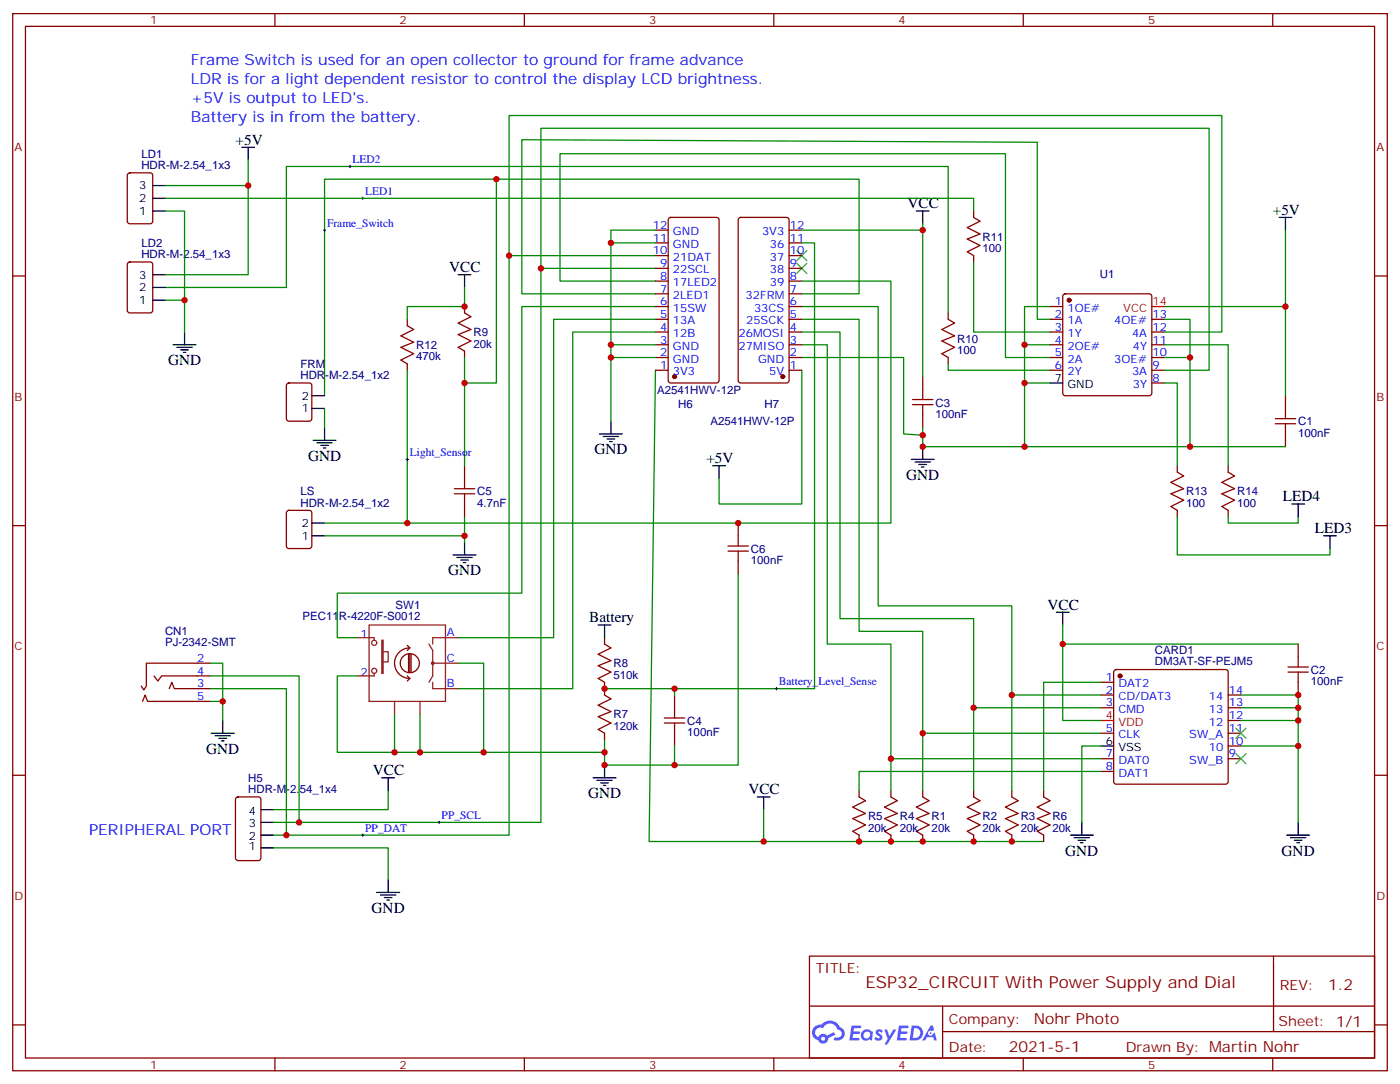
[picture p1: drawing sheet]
<svg xmlns="http://www.w3.org/2000/svg" width="388mm" height="300mm" viewBox="0 0 388 300" stroke-linecap="round" stroke-linejoin="round" font-family="sans-serif">
<path d="M125.6 153.7h6.3M126.6 154.4h4.3M127.7 155.1h2.1M128.4 155.8h.7M128.8 150.2v3.5" fill="none" stroke="#000" stroke-width=".35"/>
<g fill="none" stroke="#870000" stroke-width=".35">
<path d="M3.5 3.8h381v292.8h-381zM7.1 7.3h373.9v285.8h-373.9zM76.2 3.8v3.5M145.3 3.8v3.5M214.5 3.8v3.5M283.6 3.8v3.5M352.8 3.8v3.5M3.5 76.4h3.6M381 76.4h3.5M3.5 145.6h3.6M381 145.6h3.5M3.5 214.7h3.6"/>
<path d="M381 214.7h3.5M224.4 264.8h156.6v28.3h-156.6zM224.4 278.7h156.5M261.3 278.7v14.1M353 264.9v20.8M3.5 283.9h3.6M76.2 293.1v3.5M145.3 293.1v3.5M214.5 293.1v3.5M261.3 285.7h119.6M283.6 293.1v3.5M352.8 293.1v3.5"/>
<path d="M381 283.9h3.5"/>
</g>
<g fill="#5487ff">
<path d="M243 285.3a1.22 1.22 0 0 1 1.7 .3l-.4 .5a.47 .47 0 0 0-.3-.4 .47 .47 0 0 0-.5 .2v.2a1.23 1.23 0 0 1 .8 1.9 1.44 1.44 0 0 1-2-.3l.5-.5 .7 .4a.29 .29 0 0 0 .4-.3 .29 .29 0 0 0-.3-.3 1.04 1.04 0 0 1-.6-1.7z"/>
<path d="M236 284.1h2.4l.3 .1-.1 .5-1.9 .1-.1 .9h1.5l.3 .3-.3 .4h-1.6l-.2 1.1h1.8l.1 .3-.1 .4h-2.7z"/>
<path d="M249.2 284.1h2.3l.3 .1-.1 .5-1.8 .1-.1 .9h1.5l.3 .3-.4 .4h-1.6l-.1 1.1h1.7l.2 .3-.2 .4h-2.6z"/>
<path d="M257.9 284.1h.7l.3 1.2-.6 .3a.69 .69 0 0 0-1 .3 .69 .69 0 0 0 .5 1 .69 .69 0 0 0 .8-.7l.5-.2 .6 2.2h-.8l-.2-.9h-1.8l-.5 .9h-.8z"/>
<path d="M245.1 285.1h.8l.6 1.9 1.1-1.9h.9l-2.6 4.2h-.8l.9-1.5z"/>
<path d="M252.7 284.1l-.6 4.1h1.3a2.11 2.11 0 0 0 2.5-2.1 2.11 2.11 0 0 0-2.5-2zM253.4 284.8a1.39 1.39 0 0 1 1.7 1.4 1.39 1.39 0 0 1-1.8 1.3h-.3z"/>
<path d="M239 285.7a1.54 1.54 0 0 0-.1 2.1 1.54 1.54 0 0 0 2.2 .2l.6 .2 .3-2.3-.2-.2-.4-.1a1.49 1.49 0 0 0-2.4 .1zM239.3 286.7a.94 .94 0 0 1 1.8 0 .94 .94 0 0 1-1.8 0z"/>
<path d="M225.7 284.4a2.18 2.18 0 0 0 1.1 3.8 1.44 1.44 0 0 0 1.6 .9 1.44 1.44 0 0 0 1.2-1.5l2-1-.5-.8-1.9 1a1.47 1.47 0 0 0-2.4 .5 1.39 1.39 0 0 1-.7-2 1.39 1.39 0 0 1 2-.5 2.12 2.12 0 0 1 2.2-1.3 2.12 2.12 0 0 1 1.9 1.7 1.14 1.14 0 0 1 1.1 1.4 1.14 1.14 0 0 1-1.7 .8 .43 .43 0 0 0-.5 .3 .43 .43 0 0 0 .4 .5 1.98 1.98 0 0 0 2.5-1.2 1.98 1.98 0 0 0-1.2-2.5 3.1 3.1 0 0 0-5.3-.7l-.9 .1zM227.6 287.7a.55 .55 0 0 1 1.1 0 .55 .55 0 0 1-1.1 0z"/>
<circle cx="257.9" cy="286.2" r=".26"/>
</g>
<g fill="none" stroke="#870000" stroke-width=".35">
<path d="M35.5 48.1l.5-.2h5.6l.7 .4v13l-.4 .6-5.9 .1-.7-.5v-12.9zM269.9 58.5v1.7l1.7 1.1-3.5 1.7 3.5 1.8-3.5 1.4 3.5 1.8-3.5 1.7 1.8 1.1v1.8M35.5 72.8l.5-.2h5.6l.7 .4v13l-.4 .6-5.9 .1-.7-.5v-12.9zM181.7 77.9h3.5M181.7 74.3h3.5M181.7 70.8h3.5M181.7 67.3h3.5M181.7 63.7h3.5M185.4 60.4l.5-.2h12.7l.7 .5v44.7l-.4 .6-13 .1-.6-.5-.1-44.7zM204.8 60.4l.5-.2h12.7l.7 .5v44.7l-.4 .6-13 .1-.6-.5-.1-44.7zM218.7 77.9h3.5M218.7 74.3h3.5"/>
<path d="M218.7 70.8h3.5M218.7 67.3h3.5M218.7 63.7h3.5M112.9 88.4v1.8l1.8 1.1-3.6 1.7 3.6 1.8-3.6 1.4 3.6 1.8-3.6 1.7 1.8 1.1v1.8M128.8 84.9v1.8l1.7 1-3.5 1.8 3.5 1.8-3.5 1.4 3.5 1.7-3.5 1.8 1.8 1.1v1.7M181.7 99h3.5M181.7 95.5h3.5M181.7 92h3.5M181.7 88.4h3.5M181.7 84.9h3.5M181.7 81.4h3.5M218.7 99h3.5"/>
<path d="M218.7 95.5h3.5M218.7 92h3.5M218.7 88.4h3.5M218.7 84.9h3.5M218.7 81.4h3.5M262.8 86.7v1.7l1.8 1.1-3.5 1.8 3.5 1.7-3.5 1.4 3.5 1.8-3.5 1.8 1.7 1v1.8M291 99h3.6M291 95.5h3.6M291 92h3.6M291 88.4h3.6M291 84.9h3.6M294.8 81.6l.5-.2h23.3l.5 .2 .2 .5v26.8l-.3 .5-.4 .2h-23.3l-.5-.2-.2-.5v-26.8z"/>
<path d="M319.3 99h3.5M319.3 95.5h3.5M319.3 92h3.5M319.3 88.4h3.5M79.6 106.3l.5-.2h5.6l.7 .4v9.5l-.4 .6-5.9 .1-.7-.5v-9.4zM181.7 102.6h3.5M218.7 102.6h3.5M252.9 112.1h5.7M252.9 110.7h5.7M255.8 104.3v6.4M255.8 112.1v6.3M291 102.6h3.6"/>
<path d="M319.3 102.6h3.5M319.3 106.1h3.5M353.5 117.4h5.6M353.5 116h5.6M356.3 109.6v6.4M356.3 117.4v6.3M128.8 129v3.5M128.8 139.6v3.5M326.3 129v1.8l1.8 1-3.5 1.8 3.5 1.8-3.5 1.4 3.5 1.7-3.5 1.8 1.7 1.1v1.7M340.4 129v1.8l1.8 1-3.5 1.8 3.5 1.8-3.5 1.4 3.5 1.7-3.5 1.8 1.7 1.1v1.7M79.6 141.6l.5-.2h5.6l.7 .4v9.4l-.4 .7h-5.9l-.7-.4v-9.4zM201.8 152.6h5.6"/>
<path d="M201.8 151.2h5.6M204.6 144.9v6.3M204.6 152.6v6.4M167.6 176.6v1.8l1.7 1.1-3.5 1.7 3.5 1.8-3.5 1.4 3.5 1.8-3.5 1.7 1.8 1.1v3.5l1.7 1.1-3.5 1.7 3.5 1.8-3.5 1.4 3.5 1.8-3.5 1.7 1.8 1.1v1.8M359.8 178.4v6.3M39.5 194.3l.7-1.8 .7 1.8h17.3M42.7 187.2l1 1.4 1.1-1.4h13.4M46.9 190.7l.7-1.7 .7 1.7h9.9M58.2 183.7h-17.6v6.3l-.7 1.1-.7-1.1M184.1 198.9h5.7M187 192.5v6.4M305.2 189h3.5"/>
<path d="M305.2 192.5h3.5M305.2 196h3.5M308.9 185.7l.5-.2h30.3l.5 .2 .2 .5v30.3l-.2 .5-.5 .2h-30.3l-.5-.2-.2-.5v-30.3zM340.4 192.5h3.6M340.4 196h3.6M340.4 199.6h3.6M357 186.2h5.7M357 184.7h5.7M359.8 186.2v6.3M184.1 200.3h5.7M187 200.3v6.3M238.1 219v1.7l1.8 1.1-3.5 1.8 3.5 1.7-3.5 1.4 3.5 1.8-3.5 1.8 1.7 1v1.8"/>
<path d="M246.9 219v1.7l1.8 1.1-3.5 1.8 3.5 1.7-3.5 1.4 3.5 1.8-3.5 1.8 1.7 1v1.8M255.8 219v1.7l1.7 1.1-3.5 1.8 3.5 1.7-3.5 1.4 3.5 1.8-3.5 1.8 1.8 1v1.8M269.9 219v1.7l1.7 1.1-3.5 1.8 3.5 1.7-3.5 1.4 3.5 1.8-3.5 1.8 1.8 1v1.8M280.5 219v1.7l1.7 1.1-3.5 1.8 3.5 1.7-3.5 1.4 3.5 1.8-3.5 1.8 1.8 1v1.8M289.3 219v1.7l1.7 1.1-3.5 1.8 3.5 1.7-3.5 1.4 3.5 1.8-3.5 1.8 1.8 1v1.8M305.2 203.1h3.5M305.2 210.1h3.5M305.2 213.7h3.5M340.4 203.1h3.6M340.4 210.1h3.6M340.4 206.6h3.6M65.5 220.9l.5-.2h5.6l.7 .5v16.5l-.4 .6-5.9 .1-.7-.5v-16.5z"/>
</g>
<g fill="none" stroke="#000" stroke-width=".35">
<path d="M42.3 58.5h3.6M42.3 51.4h3.6M42.3 54.9h3.6M67 40.8h3.6M68.8 40.8v3.5M254 58.5h3.5M255.8 58.5v3.5M42.3 76.1h3.6M42.3 79.6h3.6M127 76.1h3.5M128.8 76.1v3.5M354.5 60.2h3.6"/>
<path d="M356.3 60.2v3.5M42.3 83.1h3.6M48 95.5h6.3M49 96.2h4.3M50.1 96.9h2.1M50.8 97.6h.7M51.2 92v3.5M86.4 113.1h3.6M86.4 109.6h3.6M90 118.4v3.6M169.3 116.7v3.5M291 106.1h3.6"/>
<path d="M86.8 122h6.3M87.8 122.7h4.3M88.9 123.4h2.1M89.6 124.1h.7M166.2 120.2h6.3M167.2 120.9h4.2M168.3 121.6h2.1M169 122.3h.7M197.6 129h3.5M199.3 129v3.5M252.6 127.2h6.3M253.6 128h4.3"/>
<path d="M254.7 128.7h2.1M255.4 129.4h.7M255.8 123.7v3.5M358.1 139.6h3.5M359.8 139.6v3.5M86.4 148.4h3.6M86.4 144.9h3.6M366.9 148.4h3.5M368.7 148.4v3.5M165.8 173.1h3.5M167.6 173.1v3.5M292.8 169.6h3.5"/>
<path d="M294.6 169.6v3.5M61.7 199.6v3.5M58.6 203.1h6.3M59.6 203.8h4.3M60.7 204.5h2.1M61.4 205.2h.7M105.8 215.4h3.6M107.6 215.4v3.6M164.4 215.4h6.3M165.5 216.1h4.2M166.5 216.9h2.1M167.2 217.6h.7"/>
<path d="M167.6 211.9v3.5M305.2 206.6h3.5M72.3 231.3h3.5M72.3 234.8h3.5M72.3 227.8h3.5M72.3 224.3h3.5M209.9 220.7h3.5M211.7 220.7v3.6M296.7 231.3h6.3M297.7 232h4.3M298.8 232.7h2.1M299.5 233.4h.7"/>
<path d="M299.9 227.8v3.5M356.7 231.3h6.3M357.7 232h4.2M358.8 232.7h2.1M359.5 233.4h.7M359.8 227.8v3.5M104.4 247.2h6.4M105.5 247.9h4.2M106.5 248.6h2.2M107.2 249.3h.7M107.6 243.7v3.5"/>
</g>
<g fill="none" stroke="#008700" stroke-width=".35">
<path d="M45.9 58.5h5.3v24.6M45.9 54.9h224v3.6M68.8 44.3v7.1h-22.9M68.8 51.4v24.7h-22.9M137.6 49.6h-47.6v60M45.9 79.6h33.5v-33.5h183.4v40.6M128.8 79.6v5.3h-15.9v3.5M141.1 70.8v-38.8h197.6v60h-15.9M149.9 74.3v-38.8h185.2v67.1h-12.3M169.3 67.3h12.4M181.7 77.9h-26.5v-35.3h123.5v56.4h12.3M181.7 70.8h-40.6v160.5h-65.3"/>
<path d="M181.7 74.3h-31.8v153.5h-74.1M181.7 63.7h-12.4v31.8M222.2 67.3h3.6v123.4h-58.2M222.2 63.7h33.6v40.6M222.2 77.9h24.7v67h-134v-42.3M255.8 62v1.7M269.9 72.6v19.4h21.1M356.3 63.7v45.9M45.9 83.1h5.3v8.9M128.8 99v30M169.3 99h12.4M181.7 81.4h-37.1v-42.7l142.9 .7v49h3.5"/>
<path d="M181.7 84.9h-37.1v79.4h-51.1v12.3h5.3M181.7 95.5h-12.4v21.2M181.7 88.4h-28.2v88.2h-26.5M181.7 92h-23v98.7h-31.7M222.2 84.9h21.2v82.9h37.1v24.7h24.7M222.2 92h10.6v79.3h37.1v24.7h35.3M222.2 88.4h15.9v86.5h17.7v28.2h49.4M222.2 95.5h7.1v82.9h17.6v31.7h58.3M222.2 99h28.3v21.2l5.3 .3M222.2 81.4h15.9v-31.8h-100.5v56.5h-8.8M284 95.5h7M291 84.9h-7v38.8h-28.2v-5.3"/>
<path d="M322.8 99h7v24.7M322.8 88.4h7v10.6M322.8 95.5h17.6v33.5M322.8 84.9h33.5M90 113.1v5.3M181.7 102.6l-1.8 130.5h31.8M222.2 102.6v37h-22.9v-7.1M262.8 100.8v1.8h28.2M284 106.1h7M322.8 106.1h3.5v22.9M284 123.7h72.3M90 148.4h38.8"/>
<path d="M90 144.9h22.9M128.8 143.1v7.1M204.6 159v52.9h-17.6M326.3 143.1v10.6h42.4v-1.8M340.4 143.1v1.8h19.4v-1.8M294.6 173.1v26.5h10.6M294.6 178.4h65.2M58.2 183.7h3.5v15.9M58.2 187.2h24.7v40.6M58.2 190.7h21.2v40.6M58.2 194.3h3.5M98.8 187.2h-5.3v21.2h22.9"/>
<path d="M109.4 197.8v10.6M116.4 197.8v10.6h51.2v-3.5M127 183.7h7.1v24.7M187 190.7v1.8M269.9 196v23M280.5 192.5v26.5M305.2 189h-15.9v30M344 192.5h15.8v35.3M344 196h15.8M344 199.6h15.8M107.6 219v5.3h-31.8M187 206.6v5.3h-19.4v-3.5"/>
<path d="M246.9 210.1v8.9M255.8 203.1v15.9M305.2 206.6h-5.3v21.2M305.2 213.7h-67.1v5.3M344 206.6h15.8M75.8 234.8h31.8v8.9M211.7 224.3v8.8h77.6"/>
</g>
<path d="M125.9 136.8h5.7M125.9 135.4h5.7M128.8 132.5v2.9M128.8 136.8v2.8" fill="none" stroke="#a10000" stroke-width=".35"/>
<g fill="#870000" stroke="#870000" stroke-width=".35">
<circle cx="310.4" cy="187.2" r=".53"/>
<circle cx="187" cy="104.3" r=".53"/>
<circle cx="217" cy="104.3" r=".53"/>
<circle cx="296.3" cy="83.1" r=".53"/>
</g>
<path d="M319.3 84.9h3.5M305.2 199.6h3.5" fill="none" stroke="#f00" stroke-width=".35"/>
<path d="M220.8 69.4l2.9 2.8M220.8 72.9l2.9 2.8M223.7 69.4l-2.9 2.8M223.7 72.9l-2.9 2.8M342.5 208.7l2.9 2.9M342.5 201.7l2.9 2.8M345.4 208.7l-2.9 2.9M345.4 201.7l-2.9 2.8" fill="none" stroke="#3c3" stroke-width=".35"/>
<g fill="none" stroke="#8c2424" stroke-width=".35">
<path d="M98.8 176.6h4.9v.7M102.3 173.1h21.2v21.2h-21.2zM105.8 177.3h.4v9.2h-.4zM118.9 178.4l1 1.8v7l-1 1.8M127 176.6h-7.1v1.8M103.7 186.5v.7h-4.9M106.2 180.5h1.4v2.8h-1.4M109.4 194.3v3.5M116.4 194.3v3.5M119.9 189v1.7h7.1M119.9 183.7h7.1"/>
<circle cx="103.7" cy="178" r=".71"/>
<circle cx="103.7" cy="185.8" r=".71"/>
<circle cx="119.9" cy="183.7" r=".35"/>
</g>
<path d="M112.9 178.8l.7 .7M113.6 179.5a4.2 4.2 0 0 0-4.2 4.2 4.2 4.2 0 0 0 4.2 4.2M113.6 179.5l-.7 .7M110.9 183.7a2.65 2.65 0 0 1 3.8-2.4 2.65 2.65 0 0 1 .6 4.4 2.65 2.65 0 0 1-4.3-1.3v-.6M112.9 187.2l.7 .7M113.2 181.2v5M113.6 187.9l-.7 .7M113.6 181.2v5M113.9 181.2v5" fill="none" stroke="#850000" stroke-width=".35"/>
<g fill="none" stroke="#000" stroke-width=".28">
<path d="M96.7 46.1h.7M97 45.8v.7M100.2 54.9h.7M100.5 54.6v.7M89.6 63.7h.7M90 63.4v.7M112.5 127.2h.7M112.9 126.9v.7M214.8 190.7h.7M215.2 190.4v.7M100.2 231.3h.7M100.5 231v.7"/>
<path d="M121.4 227.8h.7M121.7 227.4v.7"/>
</g>
<g fill="#c00">
<circle cx="246.9" cy="210.1" r=".88"/>
<circle cx="255.8" cy="203.1" r=".88"/>
<circle cx="280.5" cy="192.5" r=".88"/>
<circle cx="255.8" cy="233.1" r=".88"/>
<circle cx="246.9" cy="233.1" r=".88"/>
<circle cx="359.8" cy="196" r=".88"/>
<circle cx="359.8" cy="199.6" r=".88"/>
<circle cx="359.8" cy="206.6" r=".88"/>
<circle cx="359.8" cy="192.5" r=".88"/>
<circle cx="294.6" cy="178.4" r=".88"/>
<circle cx="269.9" cy="196" r=".88"/>
<circle cx="269.9" cy="233.1" r=".88"/>
<circle cx="238.1" cy="233.1" r=".88"/>
<circle cx="280.5" cy="233.1" r=".88"/>
<circle cx="211.7" cy="233.1" r=".88"/>
<circle cx="169.3" cy="99" r=".88"/>
<circle cx="169.3" cy="95.5" r=".88"/>
<circle cx="169.3" cy="67.3" r=".88"/>
<circle cx="116.4" cy="208.4" r=".88"/>
<circle cx="356.3" cy="84.9" r=".88"/>
<circle cx="255.8" cy="123.7" r=".88"/>
<circle cx="284" cy="95.5" r=".88"/>
<circle cx="284" cy="106.1" r=".88"/>
<circle cx="128.8" cy="106.1" r=".88"/>
<circle cx="255.8" cy="120.5" r=".88"/>
<circle cx="255.8" cy="63.7" r=".88"/>
<circle cx="167.6" cy="190.7" r=".88"/>
<circle cx="109.4" cy="208.4" r=".88"/>
<circle cx="204.6" cy="144.9" r=".88"/>
<circle cx="284" cy="123.7" r=".88"/>
<circle cx="128.8" cy="84.9" r=".88"/>
<circle cx="128.8" cy="148.4" r=".88"/>
<circle cx="112.9" cy="144.9" r=".88"/>
<circle cx="134.1" cy="208.4" r=".88"/>
<circle cx="167.6" cy="211.9" r=".88"/>
<circle cx="187" cy="211.9" r=".88"/>
<circle cx="167.6" cy="208.4" r=".88"/>
<circle cx="187" cy="190.7" r=".88"/>
<circle cx="61.7" cy="194.3" r=".88"/>
<circle cx="82.9" cy="227.8" r=".88"/>
<circle cx="79.4" cy="231.3" r=".88"/>
<circle cx="51.2" cy="83.1" r=".88"/>
<circle cx="68.8" cy="51.4" r=".88"/>
<circle cx="329.8" cy="123.7" r=".88"/>
<circle cx="329.8" cy="99" r=".88"/>
<circle cx="137.6" cy="49.6" r=".88"/>
<circle cx="149.9" cy="74.3" r=".88"/>
<circle cx="141.1" cy="70.8" r=".88"/>
</g>
<text font-size="4.6" fill="#800" x="239.9" y="273.6">ESP32_CIRCUIT With Power Supply and Dial</text>
<g font-size="4.2" fill="#00f">
<text x="52.9" y="17.9">Frame Switch is used for an open collector to ground for frame advance</text>
<text x="52.9" y="23.2">LDR is for a light dependent resistor to control the display LCD brightness.</text>
<text x="52.9" y="28.5">+5V is output to LED's.</text>
<text x="52.9" y="33.8">Battery is in from the battery.</text>
<text x="24.7" y="231.3">PERIPHERAL PORT</text>
</g>
<g font-size="4.2">
<text x="65.3" y="40.1">+5V</text>
<text x="251.5" y="57.7">VCC</text>
<text x="352.8" y="59.5">+5V</text>
<text x="124.5" y="75.4">VCC</text>
<text x="46.6" y="101.1">GND</text>
<text x="164.7" y="125.8">GND</text>
<text x="85.4" y="127.6">GND</text>
<text x="195.8" y="128.3">+5V</text>
<text x="251.2" y="132.9">GND</text>
<text x="355.6" y="138.9">LED4</text>
<text x="364.4" y="147.7">LED3</text>
<text x="124.2" y="159.3">GND</text>
<text x="163.3" y="172.4">Battery</text>
<text x="290.3" y="168.9">VCC</text>
<text x="57.1" y="208.7">GND</text>
<text x="103.4" y="214.7">VCC</text>
<text x="163" y="221.1">GND</text>
<text x="207.4" y="220">VCC</text>
<text x="295.3" y="237">GND</text>
<text x="355.2" y="237">GND</text>
<text x="103" y="252.8">GND</text>
</g>
<g font-size="4.2" fill="#800">
<text x="368.2" y="274.1">1.2</text>
<text x="286.5" y="283.7">Nohr Photo</text>
<text x="279.6" y="291.5">2021-5-1</text>
</g>
<g font-size="3.9" fill="#800">
<text x="226.1" y="269.4">TITLE:</text>
<text x="354.8" y="274.1">REV:</text>
<text x="263" y="283.6">Company:</text>
<text x="354.4" y="284.2">Sheet: 1/1</text>
<text x="263" y="291.3">Date:</text>
<text x="312.1" y="291.4">Drawn By: Martin Nohr</text>
</g>
<g font-size="3.2" fill="#800">
<text x="41.6" y="6.8">1</text>
<text x="110.8" y="6.8">2</text>
<text x="179.9" y="6.8">3</text>
<text x="249.1" y="6.8">4</text>
<text x="318.2" y="6.8">5</text>
<text x="4.1" y="41.9">A</text>
<text x="381.5" y="41.9">A</text>
<text x="4.1" y="111">B</text>
<text x="381.5" y="111">B</text>
<text x="4.1" y="180.2">C</text>
<text x="381.5" y="180.2">C</text>
<text x="4.1" y="249.3">D</text>
<text x="381.5" y="249.3">D</text>
<text x="41.6" y="296.1">1</text>
<text x="110.8" y="296.1">2</text>
<text x="179.9" y="296.1">3</text>
<text x="249.1" y="296.1">4</text>
<text x="318.2" y="296.1">5</text>
</g>
<g font-size="3.2" fill="#000080">
<text x="39.2" y="46.9">HDR-M-2.54_1x3</text>
<text x="39.2" y="43.7">LD1</text>
<text x="39.2" y="71.5">HDR-M-2.54_1x3</text>
<text x="39.2" y="68.4">LD2</text>
<text x="272.3" y="69.9">100</text>
<text x="272.3" y="66.7">R11</text>
<text x="304.9" y="77">U1</text>
<text x="131.2" y="93.1">R9</text>
<text x="265.3" y="94.9">R10</text>
<text x="83.3" y="101.9">FRM</text>
<text x="115.4" y="99.8">470k</text>
<text x="115.4" y="96.7">R12</text>
<text x="131.2" y="96.3">20k</text>
<text x="265.3" y="98.1">100</text>
<text x="83.3" y="105">HDR-M-2.54_1x2</text>
<text x="182.1" y="109">A2541HWV-12P</text>
<text x="188" y="112.9">H6</text>
<text x="211.9" y="112.9">H7</text>
<text x="259.3" y="112.6">C3</text>
<text x="196.9" y="117.8">A2541HWV-12P</text>
<text x="259.3" y="115.7">100nF</text>
<text x="359.8" y="117.8">C1</text>
<text x="359.8" y="121">100nF</text>
<text x="83.3" y="137.2">LS</text>
<text x="132.3" y="137.2">C5</text>
<text x="328.8" y="137.2">R13</text>
<text x="342.9" y="137.2">R14</text>
<text x="83.3" y="140.3">HDR-M-2.54_1x2</text>
<text x="132.3" y="140.4">4.7nF</text>
<text x="328.8" y="140.4">100</text>
<text x="342.9" y="140.4">100</text>
<text x="208.1" y="153.1">C6</text>
<text x="208.1" y="156.3">100nF</text>
<text x="83.9" y="171.8">PEC11R-4220F-S0012</text>
<text x="109.7" y="168.8">SW1</text>
<text x="45.7" y="179">PJ-2342-SMT</text>
<text x="45.7" y="175.9">CN1</text>
<text x="170" y="184.9">R8</text>
<text x="320.1" y="184.3">DM3AT-SF-PEJM5</text>
<text x="320.1" y="181.1">CARD1</text>
<text x="170" y="188">510k</text>
<text x="363.4" y="189.8">100nF</text>
<text x="363.4" y="186.6">C2</text>
<text x="170" y="202.2">120k</text>
<text x="170" y="199">R7</text>
<text x="190.5" y="203.9">100nF</text>
<text x="190.5" y="200.7">C4</text>
<text x="68.8" y="219.7">HDR-M-2.54_1x4</text>
<text x="68.8" y="216.5">H5</text>
<text x="240.6" y="227.2">R5</text>
<text x="249.4" y="227.2">R4</text>
<text x="258.2" y="227.2">R1</text>
<text x="272.3" y="227.2">R2</text>
<text x="282.9" y="227.2">R3</text>
<text x="291.7" y="227.2">R6</text>
<text x="240.6" y="230.4">20k</text>
<text x="249.4" y="230.4">20k</text>
<text x="258.2" y="230.4">20k</text>
<text x="272.3" y="230.4">20k</text>
<text x="282.9" y="230.4">20k</text>
<text x="291.7" y="230.4">20k</text>
</g>
<g font-size="3.2" fill="#00f">
<text x="97.7" y="45.2">LED2</text>
<text x="101.2" y="54">LED1</text>
<text x="90.7" y="62.9">Frame_Switch</text>
<text x="181" y="63.4">12</text>
<text x="186.5" y="65.2">GND</text>
<text x="211.2" y="65.2">3V3</text>
<text x="218.9" y="63.4">12</text>
<text x="181" y="70.4">10</text>
<text x="181" y="66.9">11</text>
<text x="186.5" y="68.7">GND</text>
<text x="213.4" y="68.7">36</text>
<text x="218.9" y="70.4">10</text>
<text x="218.9" y="66.9">11</text>
<text x="183" y="77.5">8</text>
<text x="183" y="74">9</text>
<text x="186.5" y="75.7">22SCL</text>
<text x="186.5" y="72.2">21DAT</text>
<text x="213.4" y="75.7">38</text>
<text x="213.4" y="72.2">37</text>
<text x="218.9" y="77.5">8</text>
<text x="218.9" y="74">9</text>
<text x="183" y="81">7</text>
<text x="186.5" y="82.8">2LED1</text>
<text x="186.5" y="79.3">17LED2</text>
<text x="206.7" y="82.8">32FRM</text>
<text x="213.4" y="79.3">39</text>
<text x="218.9" y="81">7</text>
<text x="183" y="88.1">5</text>
<text x="183" y="84.6">6</text>
<text x="186.5" y="89.9">13A</text>
<text x="186.5" y="86.3">15SW</text>
<text x="206.8" y="89.9">25SCK</text>
<text x="209" y="86.3">33CS</text>
<text x="218.9" y="88.1">5</text>
<text x="218.9" y="84.6">6</text>
<text x="292.4" y="84.6">1</text>
<text x="292.4" y="88.1">2</text>
<text x="295.9" y="86.3">1OE#</text>
<text x="295.9" y="89.9">1A</text>
<text x="308.8" y="89.9">4OE#</text>
<text x="319.4" y="88.1">13</text>
<text x="183" y="95.1">3</text>
<text x="183" y="91.6">4</text>
<text x="186.5" y="93.4">12B</text>
<text x="204.7" y="93.4">26MOSI</text>
<text x="218.9" y="95.1">3</text>
<text x="218.9" y="91.6">4</text>
<text x="292.4" y="91.6">3</text>
<text x="292.4" y="95.1">4</text>
<text x="295.9" y="93.4">1Y</text>
<text x="313.8" y="93.4">4A</text>
<text x="319.4" y="95.1">11</text>
<text x="319.4" y="91.6">12</text>
<text x="183" y="98.7">2</text>
<text x="186.5" y="100.4">GND</text>
<text x="186.5" y="96.9">GND</text>
<text x="204.7" y="96.9">27MISO</text>
<text x="210.1" y="100.4">GND</text>
<text x="218.9" y="98.7">2</text>
<text x="292.4" y="98.7">5</text>
<text x="295.9" y="96.9">2OE#</text>
<text x="295.9" y="100.4">2A</text>
<text x="308.8" y="100.4">3OE#</text>
<text x="314" y="96.9">4Y</text>
<text x="319.4" y="98.7">10</text>
<text x="183" y="102.2">1</text>
<text x="186.5" y="104">3V3</text>
<text x="213.2" y="104">5V</text>
<text x="218.9" y="102.2">1</text>
<text x="292.4" y="102.2">6</text>
<text x="295.9" y="104">2Y</text>
<text x="313.8" y="104">3A</text>
<text x="314" y="107.5">3Y</text>
<text x="319.4" y="105.7">8</text>
<text x="319.4" y="102.2">9</text>
<text x="113.6" y="126.4">Light_Sensor</text>
<text x="99.9" y="176.6">1</text>
<text x="123.8" y="176.3">A</text>
<text x="54.7" y="183.3">2</text>
<text x="123.8" y="183.3">C</text>
<text x="54.7" y="190.4">3</text>
<text x="54.7" y="186.9">4</text>
<text x="99.9" y="187.2">2</text>
<text x="123.8" y="190.4">B</text>
<text x="215.9" y="189.9">Battery_Level_Sense</text>
<text x="306.5" y="188.6">1</text>
<text x="310" y="190.4">DAT2</text>
<text x="54.7" y="193.9">5</text>
<text x="306.5" y="192.2">2</text>
<text x="306.5" y="195.7">3</text>
<text x="310" y="193.9">CD/DAT3</text>
<text x="310" y="197.4">CMD</text>
<text x="335.1" y="197.4">13</text>
<text x="335.1" y="193.9">14</text>
<text x="340.6" y="195.7">13</text>
<text x="340.6" y="192.2">14</text>
<text x="306.5" y="202.7">5</text>
<text x="335.1" y="201">12</text>
<text x="340.6" y="202.7">11</text>
<text x="340.6" y="199.2">12</text>
<text x="306.5" y="209.8">7</text>
<text x="310" y="204.5">CLK</text>
<text x="329.6" y="204.5">SW_A</text>
<text x="335.1" y="208">10</text>
<text x="340.6" y="209.8">9</text>
<text x="340.6" y="206.3">10</text>
<text x="306.5" y="213.3">8</text>
<text x="310" y="211.6">DAT0</text>
<text x="310" y="215.1">DAT1</text>
<text x="329.6" y="211.6">SW_B</text>
<text x="122.4" y="226.9">PP_SCL</text>
<text x="101.2" y="230.4">PP_DAT</text>
</g>
<g font-size="3.2">
<text x="38.6" y="52.5">3</text>
<text x="38.6" y="59.5">1</text>
<text x="38.6" y="56">2</text>
<text x="38.6" y="77.2">3</text>
<text x="38.6" y="80.7">2</text>
<text x="38.6" y="84.2">1</text>
<text x="292.4" y="105.7">7</text>
<text x="295.9" y="107.5">GND</text>
<text x="83.7" y="110.7">2</text>
<text x="83.7" y="114.2">1</text>
<text x="83.7" y="149.5">1</text>
<text x="83.7" y="145.9">2</text>
<text x="306.5" y="206.3">6</text>
<text x="310" y="208">VSS</text>
<text x="69" y="225.7">4</text>
<text x="69" y="232.7">2</text>
<text x="69" y="229.2">3</text>
<text x="69" y="235.5">1</text>
</g>
<g font-size="3.2" fill="#f00">
<text x="311.4" y="86.3">VCC</text>
<text x="319.4" y="84.6">14</text>
<text x="306.5" y="199.2">4</text>
<text x="310" y="201">VDD</text>
</g>
</svg>
